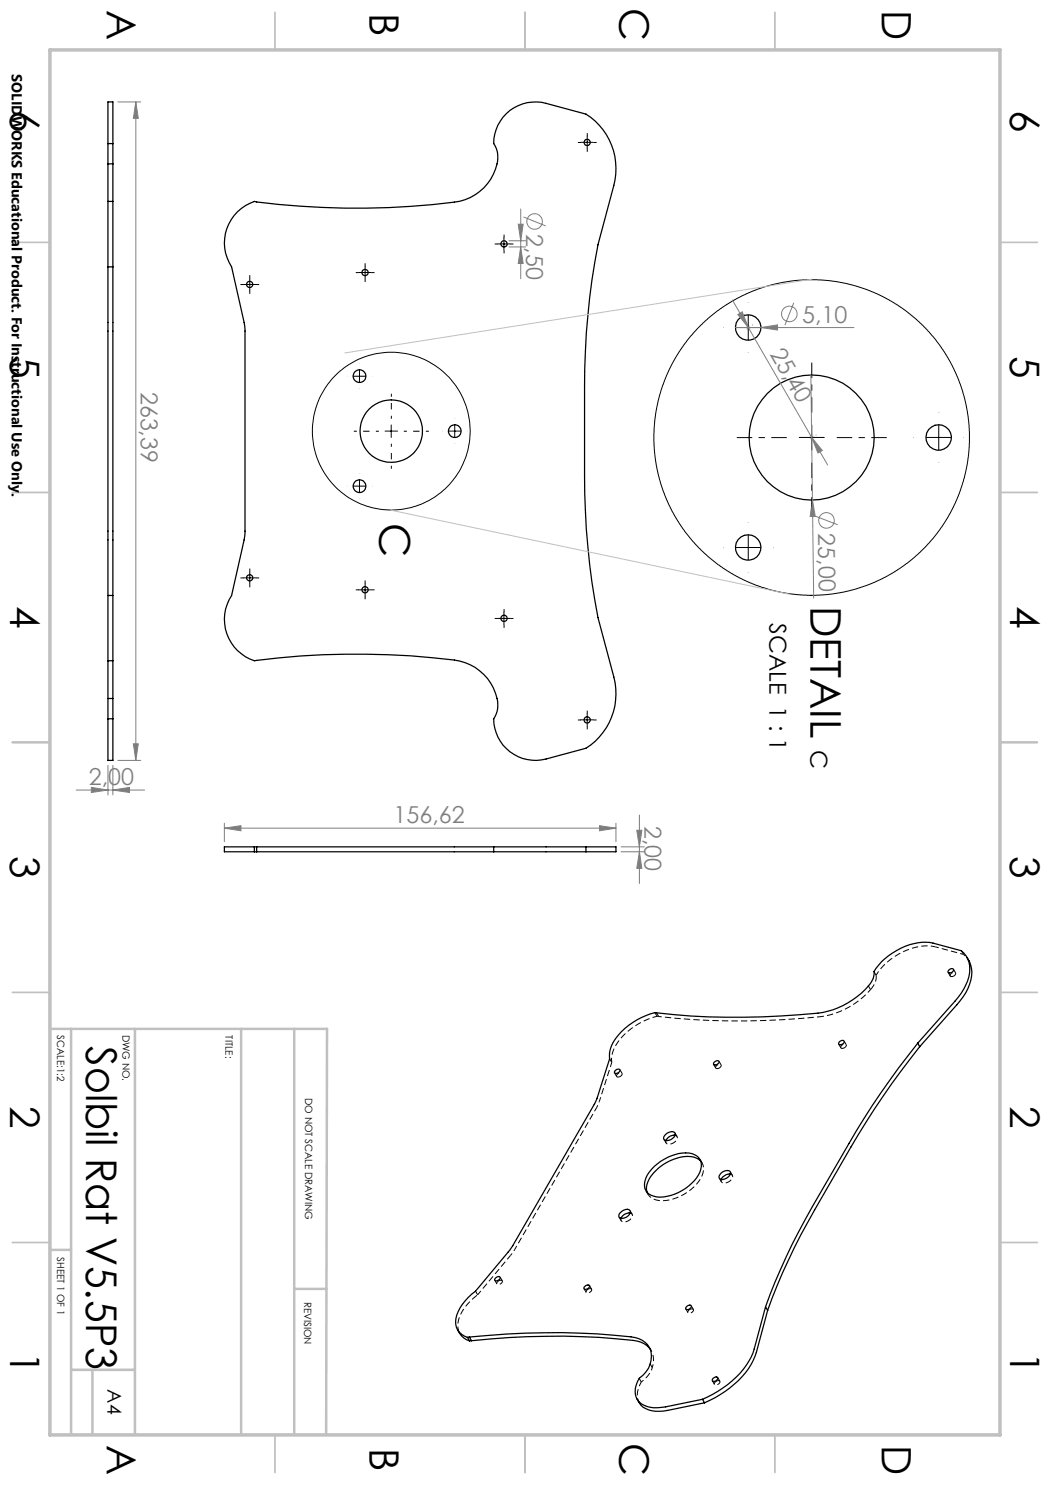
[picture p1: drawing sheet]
<svg xmlns="http://www.w3.org/2000/svg" width="210mm" height="297mm" viewBox="0 0 210 297" stroke-linecap="round" stroke-linejoin="round" font-family="sans-serif">
<g fill="none" stroke="#000" stroke-width=".25">
<path d="M21.6 32.8v7.5M21.6 28.7v-8.3h1v8.3M21.6 28.7v4.1M21.6 32.8h1M21.6 28.7h1M22.6 32.8v7.5M22.6 28.7v4.1M21.6 40.3v13.1M21.6 53.4v65.7M21.6 53.4h1M21.6 40.3h1M22.6 40.3v13.1"/>
<path d="M22.6 53.4v65.7M47.5 42.4a9.1 9.1 0 0 1 3.4-2.1 154.1 154.1 0 0 0 41.1 0 9.6 9.6 0 0 0 7.5-9.6l-.3-1.1-.5-.9a8.3 8.3 0 0 1 10.5-8l8 2.1a12.9 12.9 0 0 1 5.6 14.3l-3.2 11.9a150.9 150.9 0 0 0-2.7 28.3v17.8a150.9 150.9 0 0 0 2.7 28.4l3.2 11.9a12.9 12.9 0 0 1-5.6 14.2l-8 2.2a8.3 8.3 0 0 1-10.5-8 5.9 5.9 0 0 0 0-6.2 10.2 10.2 0 0 0-7.8-5.6 160.2 160.2 0 0 0-40 .2 8.7 8.7 0 0 1-4.6-13.1l2.5-11.1 .2-1.3v-40.9l-.2-1.3-2.5-11.1a8.8 8.8 0 0 1 1.2-11zM21.6 119.1v13.1M21.6 119.1h1M22.6 119.1v13.1M21.6 132.2v7.5M21.6 139.7v4.1M21.6 132.2h1M21.6 139.7h1M22.6 132.2v7.5M22.6 139.7v4.1M21.6 143.8v8.3h1v-8.3"/>
<path d="M21.6 143.8h1M50.9 169.4h-6v1h6M50.9 169.4h.4M50.9 170.4h.4M50.9 169.4v1M51.3 169.4h47.4M51.3 170.4h47.4M51.3 169.4v1M98.7 169.4h18.5M98.7 170.4h18.5M98.7 169.4v1M117.2 169.4h6v1h-6"/>
<path d="M117.2 169.4v1M189.8 194l.4-.3h.4a.58 .58 0 0 1-.3 .8 .58 .58 0 0 1-.7-.2zM193.4 191.4a5.9 5.9 0 0 1 .2 6.3l-.9 1.6-1.3 1.6-7.5 8.4M122.9 214.2l.4-.3h.6a.61 .61 0 0 1-.2 .7 .61 .61 0 0 1-.8 0zM142.9 212.4l.6-.3 .3 .2a.72 .72 0 0 1-1.1 .6zM167.9 208.4l.4-.3h.4a.58 .58 0 0 1-.2 .7 .58 .58 0 0 1-.8-.1zM183.6 208.6a158.9 158.9 0 0 0-13.8 20.1l-7.3 12.6a125.7 125.7 0 0 0-9.4 20.1M183.6 208.6l7.4-8.4a9.9 9.9 0 0 0 2.9-7.1 4.6 4.6 0 0 0-1.6-3l-5.7-1.5a11.6 11.6 0 0 0-9.6 3.1l-.7 .6-1.5 2a3.6 3.6 0 0 1-1.1 2.9 16.4 16.4 0 0 1-10.1 5.4 150.3 150.3 0 0 1-32.6-.1 13.4 13.4 0 0 0-8.7 6.6 4.9 4.9 0 0 0-.4 2.7l-2.5 8-.4 .9-16.4 28.4-.7 1-6.8 8.1a9.1 9.1 0 0 0-4 6.1 3.1 3.1 0 0 0 2.4 3.2M183.6 208.6l.3 .7M183.9 209.3a169.4 169.4 0 0 0-13.7 20.1l-7.3 12.6a125.7 125.7 0 0 0-9.4 20.1M130.8 233.3a9.2 9.2 0 0 1 7.6-2.6 2.49 2.49 0 0 1 1.6 3.7 9.5 9.5 0 0 1-8.6 5 2.54 2.54 0 0 1-2.2-3.8l.7-1.2zM133.1 226.9l.6-.4a.77 .77 0 0 1 1.3 .4 1.59 1.59 0 0 1-2.2 1 .84 .84 0 0 1 .3-1z"/>
<path d="M135 227l-.5 .1-.7 .3-.6 .7M140.2 232.2a4 4 0 0 0-4.1-.8 9.2 9.2 0 0 0-6.7 5.5l-.1 .5 .1 1M144.2 234.7l.9-.6a.67 .67 0 0 1 1 .6 1.74 1.74 0 0 1-2.1 1.1 .65 .65 0 0 1 .2-1.1zM146.1 234.8l-.9 .1-.6 .5-.3 .5M99.1 255.6l.4-.3h.4a.61 .61 0 0 1-.2 .8 .61 .61 0 0 1-.7-.1zM117 257.3l.4-.3 .5 .1a.72 .72 0 0 1-1.1 .6zM124.1 242.5l.3-.3a1.07 1.07 0 0 1 1.6 0 1.52 1.52 0 0 1-2.2 1.3 .84 .84 0 0 1 .3-1zM126 242.6l-1.2 .3-.6 .8M91.5 266l.5 .7a3.5 3.5 0 0 0 1.9 1.5M93.5 267.5l.4 .7M93.9 267.4a144.4 144.4 0 0 1 33.1 .1 3.9 3.9 0 0 1 2.9 5.7l-1 1.5a4.2 4.2 0 0 0-1.4 5.2 4.7 4.7 0 0 0 4.8 1.6l8.2-1.6M93.9 267.4l-.4 .1"/>
<path d="M93.9 267.4l.4 .7M94.3 268.1a142 142 0 0 1 33.1 .1 4.2 4.2 0 0 1 2.6 1.6M94.3 268.1l-.4 .1M127.4 279.8a3.8 3.8 0 0 0 3.7 2.5l2.4-.2 7.4-1.5M137.3 261.3l.7-.3 .3 .2a.72 .72 0 0 1-1.1 .6zM140.5 279.9l.4 .7M142.6 275.7l.7-.3 .2 .1a.72 .72 0 0 1-1 .7zM153.1 261.4l-2.3 8.4a16.3 16.3 0 0 1-8.2 9l-2.1 1.1M153.1 261.4l.4 .7M153.5 262.1l-2.2 8.4a16.6 16.6 0 0 1-8.3 9l-2.1 1.1"/>
<circle cx="117.4" cy="28.5" r=".61"/>
<circle cx="49.9" cy="56.9" r=".62"/>
<circle cx="73" cy="54.5" r=".63"/>
<circle cx="100.8" cy="48.8" r=".62"/>
<circle cx="71.9" cy="75.2" r="1.29"/>
<circle cx="149.6" cy="65.5" r="2.55"/>
<circle cx="71.9" cy="97.2" r="1.28"/>
<circle cx="78.3" cy="86.2" r="6.3"/>
<circle cx="91" cy="86.2" r="1.28"/>
<circle cx="162.3" cy="87.5" r="12.5"/>
<circle cx="187.7" cy="87.5" r="2.55"/>
<circle cx="49.9" cy="115.6" r=".63"/>
<circle cx="73" cy="118" r=".62"/>
<circle cx="149.6" cy="109.5" r="2.55"/>
<circle cx="100.8" cy="123.7" r=".63"/>
<circle cx="117.4" cy="144" r=".62"/>
</g>
<path d="M174.1 197.9a3.6 3.6 0 0 0 1.1-2.8M190.3 195.3h-.2a.58 .58 0 0 1 .3-.7 .58 .58 0 0 1 .7 .1l-.1 .4-.7 .2M123.6 215.4h-.2a.58 .58 0 0 1 .3-.7 .58 .58 0 0 1 .7 .1l-.4 .5-.4 .1M131.4 203.2l.3 .1M143.4 213.7h-.2a.58 .58 0 0 1 .3-.7 .58 .58 0 0 1 .7 .1l-.1 .4-.7 .2M168.4 209.7h-.1a.58 .58 0 0 1 .2-.8 .58 .58 0 0 1 .8 .2l-.4 .5-.5 .1M140.2 232.3a3.2 3.2 0 0 1-.5 4 9.3 9.3 0 0 1-8.5 3.7 2.48 2.48 0 0 1-1.8-1.5M100.2 256l.1 .1a.58 .58 0 0 1-.2 .7 .58 .58 0 0 1-.8-.2l.4-.4 .5-.2M118 257.7h.2a.58 .58 0 0 1-.2 .8 .58 .58 0 0 1-.8-.2l.4-.5 .4-.1M138.4 261.8h.2a.58 .58 0 0 1-.3 .7 .58 .58 0 0 1-.7-.1l.4-.5 .4-.1M143.7 276.1l.2 .1a.58 .58 0 0 1-.3 .7 .58 .58 0 0 1-.7-.2l.4-.5 .4-.1" fill="none" stroke="#000" stroke-width=".2" stroke-dasharray="1.3 .6" stroke-linecap="butt"/>
<g fill="none" stroke="#000" stroke-width=".2" stroke-dasharray="1.3 .6" stroke-dashoffset=".4" stroke-linecap="butt">
<path d="M174.1 197.9l-.4-.7M175.2 195.1a12.7 12.7 0 0 1 11.2-5.9l.7 .2M175.2 195.1l-.4-.8M189.6 194.5l.4 .7M191.1 194.6l-.4-.7M192.7 190.9l-.4-.7M122.4 212.5l-.5-.7M122.9 214.6l.4 .7M124.4 214.7l-.4-.7M131.4 203.2l-.4-.7M131.7 203.3l-.4-.7M142.7 212.9l.4 .7"/>
<path d="M144.2 213l-.4-.7M167.8 208.9l.4 .7M169.2 208.9l-.4-.7M129.2 238.1l.4 .7M132.8 227.9l.4 .7M135.4 227.3l-.4-.7M140.4 232.6l-.4-.7M143.9 235.7l.4 .7M146.5 235.1l-.4-.7M95.5 259l-.4-.7M99 256.1l.4 .7M100.5 256.2l-.5-.7"/>
<path d="M116.8 257.8l.4 .7M118.3 257.8l-.4-.7M123.8 243.4l.4 .7M126.4 242.9l-.4-.7M128.3 276.4l-.5-.7M130.2 270.1l-.4-.7M130.5 273.5l-.5-.7M137.2 261.8l.4 .7M138.7 261.9l-.4-.7M142.5 276.2l.4 .7M144 276.2l-.4-.7M127.8 280.6a4 4 0 0 1 .5-4.2"/>
</g>
<path d="M131.7 203.3a148.8 148.8 0 0 0 32.3 .1M119.3 221.6l.5-1.3M128.3 276.4a5.7 5.7 0 0 0 2.2-2.9" fill="none" stroke="#000" stroke-width=".2" stroke-dasharray="1.3 .6" stroke-dashoffset=".7" stroke-linecap="butt"/>
<path d="M187.1 189.4l5.6 1.5M130.5 273.5a4 4 0 0 0-.5-3.7" fill="none" stroke="#000" stroke-width=".2" stroke-dasharray="1.3 .6" stroke-dashoffset=".6" stroke-linecap="butt"/>
<path d="M92 266.7a4.8 4.8 0 0 1 .9-5.1l1.2-1.4 1.4-1.2" fill="none" stroke="#000" stroke-width=".2" stroke-dasharray="1.3 .6" stroke-dashoffset="-.2" stroke-linecap="butt"/>
<path d="M164 203.4a16.2 16.2 0 0 0 10.1-5.5M135 227.1a.58 .58 0 0 1 .5 .4 .58 .58 0 0 1-.3 .6l-.9 .7a.67 .67 0 0 1-.8 0 .67 .67 0 0 1-.3-.7M146.1 234.8a.58 .58 0 0 1 .5 .5 .58 .58 0 0 1-.3 .6l-.9 .6a.67 .67 0 0 1-.8 .1 .67 .67 0 0 1-.3-.7M103 249.9l16.3-28.3M126.1 242.6a.58 .58 0 0 1 .4 .5 .58 .58 0 0 1-.3 .6l-.9 .6a.67 .67 0 0 1-.8 .1 .67 .67 0 0 1-.3-.7" fill="none" stroke="#000" stroke-width=".2" stroke-dasharray="1.3 .6" stroke-dashoffset=".5" stroke-linecap="butt"/>
<path d="M122.4 212.5a6.6 6.6 0 0 1 2.3-5.4 14.6 14.6 0 0 1 6.7-3.9M119.8 220.3l2.6-7.8M95.5 259l6.6-7.9" fill="none" stroke="#000" stroke-width=".2" stroke-dasharray="1.3 .6" stroke-dashoffset=".3" stroke-linecap="butt"/>
<path d="M192.7 190.9l1.1 1.2M102.1 251.1l.9-1.2" fill="none" stroke="#000" stroke-width=".2" stroke-dasharray="1.3 .6" stroke-dashoffset=".8" stroke-linecap="butt"/>
<g fill="none" stroke="#000" stroke-width=".2">
<path d="M116.2 28.5h2.5M117.4 27.2v2.5M48.7 56.9h2.5M50 55.6v2.5M71.8 54.5h2.5M73 53.3v2.4M99.6 48.8h2.5M100.8 47.5v2.5M70.7 75.2h2.5M71.9 74v2.5M147.1 65.5h5.1M149.6 63v5"/>
<path d="M70.7 97.2h2.5M71.9 96v2.5M77 86.2h2.5M78.2 85v2.5M89.7 86.2h2.5M90.9 85v2.5M159.8 87.5h5.1M162.3 85v5M185.2 87.5h5.1M187.7 85v5M48.7 115.6h2.5M50 114.3v2.5"/>
<path d="M71.8 118h2.5M73 116.7v2.5M147.1 109.5h5.1M149.6 107v5M99.6 123.7h2.5M100.8 122.4v2.5M116.2 144h2.5M117.4 142.7v2.5"/>
<circle cx="78.3" cy="86.2" r="15.8"/>
<circle cx="162.3" cy="87.5" r="31.6"/>
</g>
<g fill="none" stroke="#808080" stroke-width=".2">
<path d="M23.6 20.4h4.6M27.2 20.4l.5 3.3h-1zM27.2 20.4v131.7M101.8 48.2h3.3M101.8 49.4h3.3M103.6 44.8h1l-.5 3.4zM104.1 49.4l.5 3.3h-1zM104.1 41.8v13.9M104.7 43.4l4.4 1.8M146.5 60l3.1 5.5M147.1 65.5h23.7M147.6 62.9l.8-.5 1.2 3.1z"/>
<path d="M149.6 65.5l12.7 22M150.5 65h.1M152.2 65.5l3.3-.5v1zM158.7 60.6l-1.7 4.4M162.2 75l.5 44.6M162.3 87.5l2.2 2.6-.9 .5zM162.3 87.5l3.2 5.5M163.2 87h.1M162.5 100l.6 3.3h-1.1zM163.1 103.2l4.4 1.8M15.2 158h13.7M18.3 157.5l3.3 .5-3.3 .5z"/>
<path d="M21.6 153.1v5.9M22.6 158l3.3-.5v1zM22.6 153.1v5.9M23.6 152.1h4.6M26.7 148.8h1l-.5 3.3zM44.9 165.6l3.3-.5v1.1zM44.9 164.6v3.7M44.9 165.6h78.3M119.9 165.1l3.3 .5-3.3 .6zM123.2 164.6v3.7M124.2 170.4h4.7M124.2 169.4h4.7"/>
<path d="M127.4 166.1h1l-.5 3.3zM127.9 170.4l.5 3.3h-1zM127.9 163v13.7"/>
<circle cx="106.9" cy="44.3" r="1.56"/>
<circle cx="157.9" cy="62.8" r="1.55"/>
<circle cx="165.3" cy="104.1" r="1.56"/>
</g>
<path d="M162.3 55.8l-93.3 14.8M149.1 65.5h1M149.3 65.2l.7 .7M149.6 65v1M150 65.2l-.7 .7M161.8 87.5h1M162 87.1l.7 .7M162.3 87v1M162.7 87.1l-.7 .7M78.1 102l80 16.9" fill="none" stroke="#c0c0c0" stroke-width=".2"/>
<g fill="none" stroke="#000" stroke-width=".2" stroke-dasharray="15.2 1.3 1.3 1.3" stroke-linecap="butt">
<path d="M116.2 28.5h-.6M117.5 27.2v-.6M117.5 29.7v.7M118.7 28.5h.6M48.7 56.9h-.6M50 55.7v-.7M50 58.2v.6M51.2 56.9h.6M71.8 54.5h-.6M73 53.3v-.7M73 55.8v.6M74.3 54.5h.6"/>
<path d="M99.6 48.8h-.7M100.8 47.5v-.6M100.8 50v.7M102.1 48.8h.6M71.9 77.7v.1M144.7 65.5h-.1M149.7 70.5v.1M71.9 99.7v.1M88.5 86.2h-.1M91 88.7v.1M182.8 87.5h-.1M187.8 92.5v.1"/>
<path d="M48.7 115.6h-.6M50 114.3v-.6M50 116.8v.7M51.2 115.6h.6M71.8 118h-.6M73 116.7v-.6M73 119.2v.6M74.3 118h.6M144.7 109.5h-.1M149.7 114.5v.1M99.6 123.7h-.7M100.8 122.4v-.6"/>
<path d="M100.8 124.9v.7M102.1 123.7h.6M116.2 144h-.6M117.5 142.7v-.6M117.5 145.2v.7M118.7 144h.6"/>
</g>
<path d="M157.4 87.5h-10M162.4 82.5v-10M162.4 92.5v10M167.4 87.5h10" fill="none" stroke="#000" stroke-width=".2" stroke-dasharray="15.2 1.3 1.3 1.3" stroke-dashoffset="12.1" stroke-linecap="butt"/>
<path d="M75.8 86.2h-5M78.3 83.7v-5M78.3 88.7v5M80.8 86.2h5" fill="none" stroke="#000" stroke-width=".2" stroke-dasharray="15.2 1.3 1.3 1.3" stroke-dashoffset="14.6" stroke-linecap="butt"/>
<g fill="none" stroke="#c0c0c0" stroke-width=".35">
<path d="M55 2.5v7.5M105 2.5v7.5M155 2.5v7.5M2.5 48.5h7.5M200 48.5h7.5M2.5 98.5h7.5M200 98.5h7.5M2.5 148.5h7.5M200 148.5h7.5M2.5 198.5h7.5M200 198.5h7.5M2.5 248.5h7.5"/>
<path d="M200 248.5h7.5M55 287v7.5M105 287v7.5M155 287v7.5"/>
</g>
<path d="M10 205.8h55.4l-.2 81.2M14.2 205.8v81.2M27 205.8v81.2M48.2 205.8v81.2M58.8 205.8v81.2M10 250h4.2M58.8 257.8h6.4M14.2 274h12.8M18.5 274v13" fill="none" stroke="#c0c0c0" stroke-width=".5"/>
<path d="M10 10h190v277h-190z" fill="none" stroke="#c0c0c0" stroke-width=".7"/>
<g fill="#808080">
<path d="M162.5 100l.6 3.3h-1.1z"/>
<path d="M152.2 65.5l3.3-.5v1z"/>
<path d="M127.9 170.4l.5 3.3h-1zM127.4 166.1h1l-.5 3.3z"/>
<path d="M103.6 44.8h1l-.5 3.4zM104.1 49.4l.5 3.3h-1zM27.2 20.4l.5 3.3h-1zM26.7 148.8h1l-.5 3.3z"/>
<path d="M162.3 87.5l2.2 2.6-.9 .5zM147.6 62.9l.8-.5 1.2 3.1z"/>
<path d="M18.3 157.5l3.3 .5-3.3 .5zM22.6 158l3.3-.5v1z"/>
<path d="M44.9 165.6l3.3-.5v1.1zM119.9 165.1l3.3 .5-3.3 .6z"/>
</g>
<g font-size="8.5">
<text x="75.9" y="104.6" transform="rotate(90 75.9 104.6)">C</text>
<text x="162.1" y="121.1" transform="rotate(90 162.1 121.1)">DETAIL</text>
<text x="17.3" y="209.2" transform="rotate(90 17.3 209.2)">Solbil Rat V5.5P3</text>
</g>
<g font-size="8.1">
<text x="21.4" y="2" transform="rotate(90 21.4 2)">A</text>
<text x="73.9" y="2.7" transform="rotate(90 73.9 2.7)">B</text>
<text x="123.9" y="1.7" transform="rotate(90 123.9 1.7)">C</text>
<text x="176.4" y="2" transform="rotate(90 176.4 2)">D</text>
<text x="2" y="22" transform="rotate(90 2 22)">6</text>
<text x="202" y="22" transform="rotate(90 202 22)">6</text>
<text x="2" y="71.2" transform="rotate(90 2 71.2)">5</text>
<text x="202" y="71.2" transform="rotate(90 202 71.2)">5</text>
<text x="2" y="121.2" transform="rotate(90 2 121.2)">4</text>
<text x="202" y="121.2" transform="rotate(90 202 121.2)">4</text>
<text x="2" y="171.2" transform="rotate(90 2 171.2)">3</text>
<text x="202" y="171.2" transform="rotate(90 202 171.2)">3</text>
<text x="2" y="221.2" transform="rotate(90 2 221.2)">2</text>
<text x="202" y="221.2" transform="rotate(90 202 221.2)">2</text>
<text x="2" y="270.5" transform="rotate(90 2 270.5)">1</text>
<text x="202" y="270.5" transform="rotate(90 202 270.5)">1</text>
<text x="21.4" y="289" transform="rotate(90 21.4 289)">A</text>
<text x="73.9" y="289.7" transform="rotate(90 73.9 289.7)">B</text>
<text x="123.9" y="288.7" transform="rotate(90 123.9 288.7)">C</text>
<text x="176.4" y="289" transform="rotate(90 176.4 289)">D</text>
</g>
<g font-size="4.7" fill="#808080">
<text x="105.2" y="46.9" transform="rotate(90 105.2 46.9)">2,50</text>
<text x="160.5" y="64.5">5,10</text>
<text x="153.9" y="70.8" transform="rotate(60 153.9 70.8)">25,40</text>
<text x="28.2" y="78.3" transform="rotate(90 28.2 78.3)">263,39</text>
<text x="163.6" y="106.7" transform="rotate(89 163.6 106.7)">25,00</text>
<text x="17.8" y="157">2,00</text>
<text x="78.7" y="164.6">156,62</text>
<text x="128.9" y="165.2" transform="rotate(90 128.9 165.2)">2,00</text>
</g>
<g font-size="4.7">
<text x="153.9" y="124.6" transform="rotate(90 153.9 124.6)">SCALE 1 : 1</text>
<text x="162.1" y="150" transform="rotate(90 162.1 150)">C</text>
</g>
<text font-size="3.9" x="21.5" y="277.9" transform="rotate(90 21.5 277.9)">A4</text>
<text font-size="2.9" x="2.4" y="14.9" transform="rotate(90 2.4 14.9)">SOLIDWORKS Educational Product. For Instructional Use Only.</text>
<g font-size="2">
<text x="11.4" y="207.1" transform="rotate(90 11.4 207.1)">SCALE:1:2</text>
<text x="24.5" y="207" transform="rotate(90 24.5 207)">DWG NO.</text>
<text x="45.1" y="207.1" transform="rotate(90 45.1 207.1)">TITLE:</text>
<text x="61" y="219.6" transform="rotate(90 61 219.6)">DO NOT SCALE DRAWING</text>
<text x="11.4" y="251.5" transform="rotate(90 11.4 251.5)">SHEET 1 OF 1</text>
<text x="60.8" y="260.3" transform="rotate(90 60.8 260.3)">REVISION</text>
</g>
</svg>
